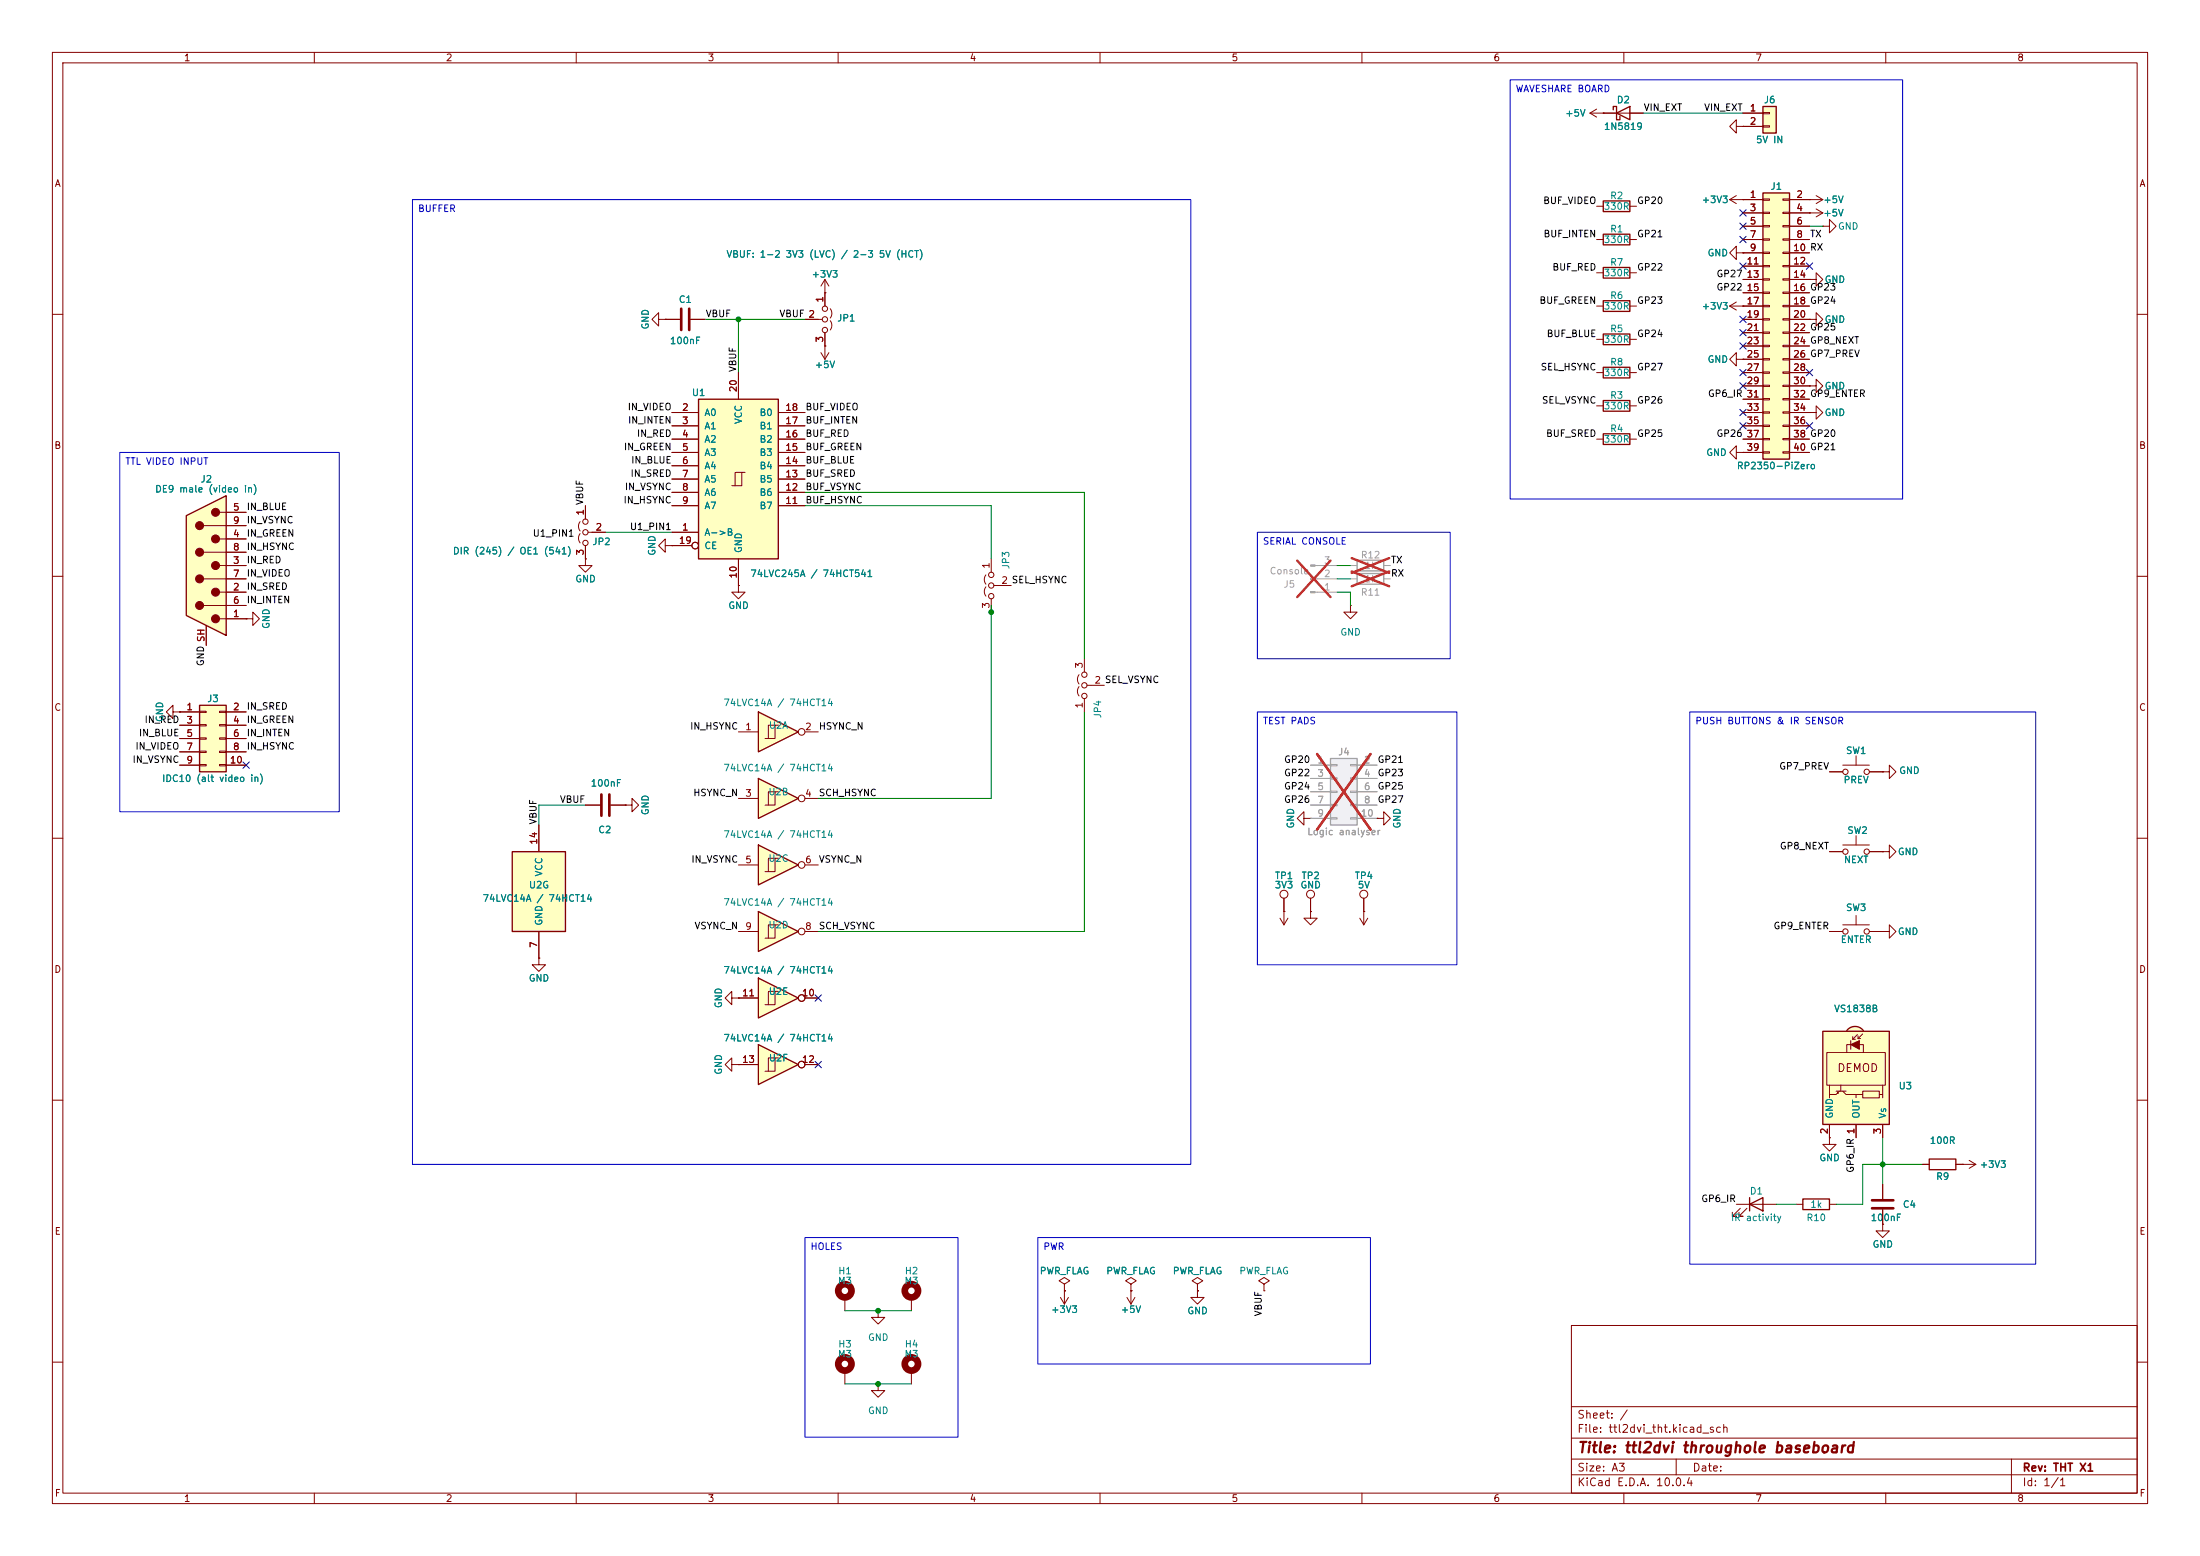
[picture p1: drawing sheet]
<svg xmlns="http://www.w3.org/2000/svg" width="420mm" height="297mm" viewBox="0 0 420 297" stroke-linecap="round" stroke-linejoin="round" font-family="sans-serif">
<g fill="none" stroke="#840000" stroke-width=".19">
<path d="M10 10h400v277h-400zM12 12h396v273h-396zM60 10v2M110 10v2M160 10v2M210 10v2M260 10v2M310 10v2M360 10v2M10 60h2M408 60h2M10 110h2"/>
<path d="M408 110h2M10 160h2M408 160h2M139.7 190.5v-1.3l-1.3 1.3 1.3 1.3v-1.3h1.3M141 190.5h.1M10 210h2M408 210h2M300 253h108v32h-108zM10 260h2M300 278.5h108M300 274.5h108M300 268.5h108"/>
<path d="M320 278.5v3M384 278.5v6.5M408 260h2M60 285v2M110 285v2M160 285v2M210 285v2M260 285v2M300 281.5h108M310 285v2M360 285v2"/>
</g>
<path d="M144.8 186.7l7.6 3.8-7.6 3.8z" fill="#ffffc2"/>
<path d="M306.1 51.1h5v2h-5zM144.8 186.7l7.6 3.8-7.6 3.8z" fill="none" stroke="#840000" stroke-width=".25"/>
<g fill="none" stroke="#840000" stroke-width=".19">
<path d="M304.8 52.1h1.3M311.1 52.1h1.3M141 190.5h3.8M148 189.2h-1.3v2.6M148.6 189.2h-.6v2.6h-2M153.7 190.5h2.5"/>
<circle cx="153" cy="190.5" r=".63"/>
</g>
<path d="M336.5 20.3h2.6v5.1h-2.6z" fill="#ffffc2"/>
<path d="M306.1 38.4h5v2h-5zM336.5 20.3h2.6v5.1h-2.6z" fill="none" stroke="#840000" stroke-width=".25"/>
<g fill="none" stroke="#840000" stroke-width=".19">
<path d="M303.5 21.6h2.6M303.5 21.6l1.3 .8M304.8 20.8l-1.3 .8M304.8 39.4h1.3M306.1 21.6h.1M311.1 39.4h1.3M332.7 21.6h3.8M332.7 24.1h3.8M336.5 21.5h1.3v.2h-1.3zM336.5 24h1.3v.3h-1.3zM47 118.1h1.3v1.3l1.2-1.3-1.2-1.3v1.3M47 118.1h.1"/>
<path d="M111.8 106.7v1.3h1.2l-1.2 1.2-1.3-1.2h1.3M111.8 106.7h.1M161.3 261.6v2.6"/>
</g>
<circle cx="161.3" cy="260.3" r="1.27" fill="none" stroke="#840000" stroke-width="1.3"/>
<path d="M35.6 98.4l7.6-3.8v26.7l-7.6-3.8z" fill="#ffffc2"/>
<g fill="none" stroke="#840000" stroke-width=".19">
<path d="M41.9 97.8h5.1M38.9 100.3h8.1M38.9 105.4h8.1M38.9 110.5h8.1M38.9 115.6h8.1M39.4 119.4v3.8M41.9 102.9h5.1M41.9 108h5.1M41.9 113h5.1M41.9 118.1h5.1M354.3 159.5v1.8M349.2 162.6h2.6"/>
<path d="M349.2 177.8h2.6M351.8 161.3h5.1M351.8 176.5h5.1M354.3 174.8v1.7M356.9 162.6h2.5M356.9 177.8h2.5M359.4 162.6h1.3v-1.3l1.2 1.3-1.2 1.2v-1.2M359.4 162.6h.1M359.4 177.8h1.3v-1.3l1.2 1.3-1.2 1.3v-1.3M359.4 177.8h.1M349.2 217.2v1.2h1.3l-1.3 1.3-1.2-1.3h1.2M349.2 217.2h.1"/>
<path d="M359.4 226.1v2.8M359.4 230.9v2.8M367 222.2h1.3M373.4 222.2h3.8M374.6 222.2h.1M375.9 221.5l1.3 .7M377.2 222.2l-1.3 .8"/>
<circle cx="352.3" cy="162.6" r=".51"/>
<circle cx="352.3" cy="177.8" r=".51"/>
<circle cx="356.4" cy="177.8" r=".51"/>
<circle cx="356.4" cy="162.6" r=".51"/>
</g>
<path d="M35.6 98.4l7.6-3.8v26.7l-7.6-3.8zM368.3 221.2h5.1v2.1h-5.1z" fill="none" stroke="#840000" stroke-width=".25"/>
<g fill="#840000" stroke="#840000" stroke-width=".19">
<circle cx="41.1" cy="97.8" r=".76"/>
<circle cx="41.1" cy="102.9" r=".76"/>
<circle cx="41.1" cy="107.9" r=".76"/>
<circle cx="41.1" cy="113" r=".76"/>
<circle cx="41.1" cy="118.1" r=".76"/>
<circle cx="38.1" cy="100.3" r=".76"/>
<circle cx="38.1" cy="105.4" r=".76"/>
<circle cx="38.1" cy="110.5" r=".76"/>
<circle cx="38.1" cy="115.6" r=".76"/>
</g>
<path d="M357.4 229.1h4M357.4 230.6h4" fill="none" stroke="#840000" stroke-width=".51"/>
<path d="M144.8 199.4l7.6 3.8-7.6 3.8z" fill="#ffffc2"/>
<path d="M144.8 199.4l7.6 3.8-7.6 3.8z" fill="none" stroke="#840000" stroke-width=".25"/>
<g fill="none" stroke="#840000" stroke-width=".19">
<path d="M111.8 153.7h2.8M116.6 153.7h2.8M119.4 153.7h1.2v-1.3l1.3 1.3-1.3 1.2v-1.2M119.4 153.7h.1M141 203.2h3.8M148 201.9h-1.3v2.6M148.6 201.9h-.6v2.6h-2M153.7 203.2h2.5"/>
<circle cx="153" cy="203.2" r=".63"/>
</g>
<path d="M114.8 151.6v4.1M116.3 151.6v4.1" fill="none" stroke="#840000" stroke-width=".51"/>
<path d="M144.8 174l7.6 3.8-7.6 3.8z" fill="#ffffc2"/>
<path d="M144.8 174l7.6 3.8-7.6 3.8z" fill="none" stroke="#840000" stroke-width=".25"/>
<g fill="none" stroke="#840000" stroke-width=".19">
<path d="M141 177.8h3.8M148 176.5h-1.3v2.6M148.6 176.5h-.6v2.6h-2M153.7 177.8h2.5"/>
<circle cx="153" cy="177.8" r=".63"/>
</g>
<path d="M97.8 162.6h10.1v15.2h-10.1z" fill="#ffffc2"/>
<path d="M97.8 162.6h10.1v15.2h-10.1z" fill="none" stroke="#840000" stroke-width=".25"/>
<path d="M102.9 157.5v5.1M102.9 177.8v5.1M102.9 182.9v1.3h1.2l-1.2 1.2-1.3-1.2h1.3M102.9 182.9h.1" fill="none" stroke="#840000" stroke-width=".19"/>
<path d="M144.8 161.3l7.6 3.8-7.6 3.8z" fill="#ffffc2"/>
<path d="M144.8 161.3l7.6 3.8-7.6 3.8z" fill="none" stroke="#840000" stroke-width=".25"/>
<g fill="none" stroke="#840000" stroke-width=".19">
<path d="M141 165.1h3.8M148 163.8h-1.3v2.6M148.6 163.8h-.6v2.6h-2M153.7 165.1h2.5"/>
<circle cx="153" cy="165.1" r=".63"/>
</g>
<path d="M144.8 148.6l7.6 3.8-7.6 3.8z" fill="#ffffc2"/>
<path d="M144.8 148.6l7.6 3.8-7.6 3.8z" fill="none" stroke="#840000" stroke-width=".25"/>
<g fill="none" stroke="#840000" stroke-width=".19">
<path d="M141 152.4h3.8M148 151.1h-1.3v2.6M148.6 151.1h-.6v2.6h-2M153.7 152.4h2.5"/>
<circle cx="153" cy="152.4" r=".63"/>
</g>
<path d="M144.8 135.9l7.6 3.8-7.6 3.8z" fill="#ffffc2"/>
<path d="M144.8 135.9l7.6 3.8-7.6 3.8z" fill="none" stroke="#840000" stroke-width=".25"/>
<g fill="none" stroke="#840000" stroke-width=".19">
<path d="M157.5 55.9h.1M157.5 53.3l-.8 1.3M157.5 53.3l.7 1.3M157.5 53.3v2.6M127 104.1v-1.2l-1.3 1.2 1.3 1.3v-1.3h1.3M128.3 104.1h.1M141 111.8v1.2h1.2l-1.2 1.3-1.3-1.3h1.3M141 111.8h.1M141 139.7h3.8M148 138.4h-1.3v2.6M148.6 138.4h-.6v2.6h-2M153.7 139.7h2.5"/>
<circle cx="153" cy="139.7" r=".63"/>
</g>
<path d="M133.3 76.2h15.3v30.5h-15.3z" fill="#ffffc2"/>
<g fill="none" stroke="#840000" stroke-width=".19">
<path d="M157.5 55.9v2.5M158.5 58.9a1.44 1.44 0 0 1 0 1.8M127 61h2.8M128.3 78.7h5M131.8 61h2.8M141 71.1v5.1M148.6 78.7h5.1M153.7 61h3.3M157.5 63.5v2.5M158.5 61.2a1.44 1.44 0 0 1 0 1.8M128.3 81.3h5M128.3 83.8h5"/>
<path d="M128.3 86.4h5M128.3 88.9h5M128.3 91.4h5M128.3 94h5M128.3 96.5h5M141.6 90.2h-1.3v2.5M142.2 90.2h-.6v2.5h-1.9M148.6 81.3h5.1M148.6 83.8h5.1M148.6 86.4h5.1M148.6 88.9h5.1M148.6 91.4h5.1"/>
<path d="M148.6 94h5.1M148.6 96.5h5.1M128.3 101.6h5M128.3 104.1h3.8M141 106.7v5.1M262.9 156.2h1.3v-1.3l1.2 1.3-1.2 1.3v-1.3M262.9 156.2h.1"/>
<circle cx="157.5" cy="58.9" r=".51"/>
<circle cx="157.5" cy="63" r=".51"/>
<circle cx="157.5" cy="61" r=".51"/>
<circle cx="132.7" cy="104.1" r=".63"/>
</g>
<path d="M133.3 76.2h15.3v30.5h-15.3z" fill="none" stroke="#840000" stroke-width=".25"/>
<path d="M130 58.9v4.1M131.6 58.9v4.1" fill="none" stroke="#840000" stroke-width=".51"/>
<path d="M254 144.8h5.1v12.7h-5.1z" fill="#f0f0f0"/>
<path d="M259.1 106.9h5.1v2.1h-5.1zM259.1 109.5h5.1v2h-5.1zM254 144.8h5.1v12.7h-5.1z" fill="none" stroke="#a1a1a1" stroke-width=".25"/>
<g fill="none" stroke="#a1a1a1" stroke-width=".19">
<path d="M251.1 108h4.2M251.1 110.5h4.2M251.1 113h4.2M257.8 108h1.3M257.8 110.5h1.3M264.2 108h1.2M264.2 110.5h1.2M250.2 146.1h3.8M250.2 148.6h3.8M250.2 151.1h3.8M250.2 153.7h3.8M250.2 156.2h3.8"/>
<path d="M254 145.9h1.3v.3h-1.3zM254 148.5h1.3v.2h-1.3zM254 151h1.3v.3h-1.3zM254 153.5h1.3v.3h-1.3zM254 156.1h1.3v.2h-1.3zM257.8 145.9h1.3v.3h-1.3zM257.8 148.5h1.3v.2h-1.3zM257.8 151h1.3v.3h-1.3zM257.8 153.5h1.3v.3h-1.3zM257.8 156.1h1.3v.2h-1.3zM259.1 146.1h3.8M259.1 148.6h3.8"/>
<path d="M259.1 151.1h3.8M259.1 153.7h3.8M259.1 156.2h3.8"/>
</g>
<path d="M247.6 107l6.4 7M254 107l-6.4 7M258 106.5l7.2 2.9M258 109.1l7.2 2.8M265.2 106.5l-7.2 2.9M265.2 109.1l-7.2 2.8M251.4 143.9l10.2 14.4M261.6 143.9l-10.2 14.4" fill="none" stroke="#ff2626" stroke-width=".46"/>
<g fill="none" stroke="#840000" stroke-width=".19">
<path d="M330.2 38.1h2.5M330.2 38.1l1.3 .8M331.5 24.1v-1.2l-1.3 1.2 1.3 1.3v-1.3h1.2M331.5 37.3l-1.3 .8M332.7 38.1h.1M332.7 24.1h.1M345.4 38.1h.1M345.4 38.1h2.6M346.7 37.3l1.3 .8M346.7 39.9l1.3 .7M348 38.1l-1.3 .8M330.2 58.4l1.3 .8"/>
<path d="M330.2 58.4h2.5M331.5 48.3v-1.3l-1.3 1.3 1.3 1.2v-1.2h1.2M331.5 57.7l-1.3 .7M332.7 58.4h.1M332.7 48.3h.1M345.4 40.6h.1M345.4 53.3h1.3v-1.2l1.3 1.2-1.3 1.3v-1.3M345.4 53.3h.1M345.4 40.6h2.6M348 43.2h1.2v-1.3l1.3 1.3-1.3 1.3v-1.3M348 43.2h.1M348 40.6l-1.3 .8"/>
<path d="M125.7 61v-1.3l-1.2 1.3 1.2 1.2v-1.2h1.3M127 61h.1M156.7 67.3l.8 1.3M157.5 66h.1M157.5 66v2.6M158.2 67.3l-.7 1.3M331.5 68.6v-1.3l-1.3 1.3 1.3 1.3v-1.3h1.2M332.7 68.6h.1M345.4 78.7h1.3v-1.2l1.3 1.2-1.3 1.3v-1.3M345.4 78.7h.1M345.4 73.7h1.3v-1.3l1.3 1.3-1.3 1.2v-1.2M345.4 73.7h.1"/>
<path d="M345.4 61h1.3v-1.3l1.3 1.3-1.3 1.2v-1.2M345.4 61h.1M188.2 109.7a1.44 1.44 0 0 0 0 1.8M188.2 112a1.44 1.44 0 0 0 0 1.8M189.2 106.7v2.5M189.2 114.3v2.5M189.7 111.8h3.3M257.8 115.6v1.2h1.3l-1.3 1.3-1.3-1.3h1.3M257.8 115.6h.1M206 131.1a1.44 1.44 0 0 0 0 1.7M206 128.8a1.44 1.44 0 0 0 0 1.8M207 125.7v2.6"/>
<path d="M207 133.4v2.5M207.5 130.8h3.3M248.9 156.2v-1.3l-1.3 1.3 1.3 1.3v-1.3h1.3M250.2 156.2h.1M244.3 175.3l.8 1.2M245.1 174h.1M245.1 171.5v5M245.9 175.3l-.8 1.2M250.2 174v1.3h1.3l-1.3 1.2-1.3-1.2h1.3M250.2 174h.1M250.2 171.5v2.5M259.6 175.3l.7 1.2"/>
<path d="M260.3 174h.1M260.3 171.5v5M261.1 175.3l-.8 1.2"/>
<circle cx="189.2" cy="113.8" r=".51"/>
<circle cx="189.2" cy="109.7" r=".51"/>
<circle cx="189.2" cy="111.8" r=".51"/>
<circle cx="207" cy="130.8" r=".51"/>
<circle cx="207" cy="132.8" r=".51"/>
<circle cx="207" cy="128.8" r=".51"/>
<circle cx="245.1" cy="170.7" r=".76"/>
<circle cx="250.2" cy="170.7" r=".76"/>
<circle cx="260.4" cy="170.7" r=".76"/>
</g>
<g fill="#a1a1a1" stroke="#a1a1a1" stroke-width=".19">
<path d="M250.2 112.9h.9v.3h-.9z"/>
<path d="M250.2 110.4h.9v.2h-.9z"/>
<path d="M250.2 107.8h.9v.3h-.9z"/>
</g>
<path d="M38.1 134.6h5.1v12.7h-5.1z" fill="#ffffc2"/>
<path d="M38.1 134.6h5.1v12.7h-5.1z" fill="none" stroke="#840000" stroke-width=".25"/>
<g fill="none" stroke="#840000" stroke-width=".19">
<path d="M110.7 99.6a1.44 1.44 0 0 0 0 1.7M111.8 96.5v2.6M110.7 101.9a1.44 1.44 0 0 0 0 1.7M111.8 104.1v2.6M112.3 101.6h3.3M33 135.9v-1.3l-1.3 1.3 1.3 1.3v-1.3h1.3M34.3 135.9h.1M34.3 135.9h3.8M34.3 138.4h3.8M38.1 135.8h1.3v.2h-1.3zM38.1 138.3h1.3v.3h-1.3zM41.9 135.8h1.3v.2h-1.3z"/>
<path d="M41.9 138.3h1.3v.3h-1.3zM43.2 135.9h3.8M43.2 138.4h3.8M34.3 141h3.8M34.3 143.5h3.8M34.3 146.1h3.8M38.1 140.8h1.3v.3h-1.3zM38.1 143.4h1.3v.2h-1.3zM38.1 145.9h1.3v.3h-1.3zM41.9 140.8h1.3v.3h-1.3zM41.9 143.4h1.3v.2h-1.3zM41.9 145.9h1.3v.3h-1.3z"/>
<path d="M43.2 141h3.8M43.2 143.5h3.8M43.2 146.1h3.8M359.4 233.7v1.2h1.3l-1.3 1.3-1.3-1.3h1.3M359.4 233.7h.1"/>
<circle cx="111.8" cy="99.6" r=".51"/>
<circle cx="111.8" cy="101.6" r=".51"/>
<circle cx="111.8" cy="103.6" r=".51"/>
</g>
<path d="M352.7 196.5a1.97 1.97 0 0 1 3 .2l-1.6 1.2-1.5-1.2z" fill="#ffffc2" stroke="#ffffc2" stroke-width=".19"/>
<path d="M348 196.9h12.7v17.7h-12.7z" fill="#ffffc2"/>
<path d="M308 21v-.7h.6v2.6h.6v-.7M308.6 21.6l2.5-1.3v2.6zM306.1 57.4h5v2h-5zM306.1 44.7h5v2h-5zM306.1 63.8h5v2h-5zM306.1 70.1h5v2h-5zM306.1 76.5h5v2h-5zM348 196.9h12.7v17.7h-12.7zM352.6 196.7a1.97 1.97 0 0 1 3.1 0M334 229.9l2.5-1.3v2.5zM334 228.6v2.5M344.2 228.9h5v2h-5z" fill="none" stroke="#840000" stroke-width=".25"/>
<g fill="none" stroke="#840000" stroke-width=".19">
<path d="M306.1 21.6h7.6M304.8 58.4h1.3M304.8 45.7h1.3M311.1 58.4h1.3M311.1 45.7h1.3M304.8 64.8h1.3M304.8 71.1h1.3M304.8 77.5h1.3M311.1 64.8h1.3M311.1 71.1h1.3M311.1 77.5h1.3M349.2 147.3h2.6"/>
<path d="M351.8 146.1h5.1M354.3 144.3v1.8M356.9 147.3h2.5M359.4 147.3h1.3v-1.2l1.2 1.2-1.2 1.3v-1.3M359.4 147.3h.1M353.3 198.6v1.7M353.7 197.9v.5M353.7 198.4h.5M354.6 197.5l-.9 .9M354.7 197.7v.5M354.7 198.2h.5M355.6 197.4l-.9 .8"/>
<path d="M139.7 203.2v-1.3l-1.3 1.3 1.3 1.3v-1.3h1.3M141 203.2h.1M348.7 200.9h11.2v6.2h-11.2zM349.2 207.1v1.8M349.2 214.6v2.6M350.5 208.3h1.9M350.8 208.4v.3h.2M351.2 208.3l-.7 .6h-1.3v.7M351.4 207.1v1.2M351.8 208.3l.6 .6h1.9v.7M352.6 200.9v-1.5h3.1v1.5M354.3 208.9h1.3"/>
<path d="M354.3 214.6v2.6M355.6 208.3h3.2v1.3h-3.2zM358.8 208.9h.6v.7M359.4 207.1v1.8M359.4 214.6v2.6M331.5 229.9h7.6M332.2 230.6l-1.5 1.6h.8h-.8v-.8M333.5 230.6l-1.5 1.6h.7h-.7v-.8M342.9 229.9h1.3M349.2 229.9h1.3M161.3 247.6v2.6M174 247.6v2.6"/>
<circle cx="352.3" cy="147.3" r=".51"/>
<circle cx="356.4" cy="147.3" r=".51"/>
</g>
<path d="M353.3 199.4l1.7-.8v1.7z" fill="#840000" stroke="#840000" stroke-width=".19"/>
<g fill="none" stroke="#840000" stroke-width="1.3">
<circle cx="161.3" cy="246.4" r="1.27"/>
<circle cx="174" cy="246.4" r="1.27"/>
</g>
<path d="M336.5 36.8h5.1v50.8h-5.1z" fill="#ffffc2"/>
<path d="M336.5 36.8h5.1v50.8h-5.1zM306.1 82.8h5v2h-5z" fill="none" stroke="#840000" stroke-width=".25"/>
<g fill="none" stroke="#840000" stroke-width=".19">
<path d="M306.1 21.6h.1M306.1 21.6h2.5M311.1 21.6h2.6M332.7 24.1h.1M332.7 38.1h.1M332.7 38.1h3.8M332.7 21.6h3.8M332.7 24.1h3.8M336.5 38h1.3v.2h-1.3zM340.4 38h1.2v.2h-1.2zM341.6 38.1h3.8M345.4 38.1h.1"/>
<path d="M157.5 55.9h.1M157.5 55.9v2.5M332.7 48.3h.1M332.7 58.4h.1M332.7 40.6h3.8M332.7 43.2h3.8M332.7 45.7h3.8M332.7 48.3h3.8M332.7 50.8h3.8M332.7 53.3h3.8M332.7 55.9h3.8M332.7 58.4h3.8"/>
<path d="M336.5 40.5h1.3v.3h-1.3zM336.5 43.1h1.3v.2h-1.3zM336.5 45.6h1.3v.2h-1.3zM336.5 48.1h1.3v.3h-1.3zM336.5 50.7h1.3v.2h-1.3zM336.5 53.2h1.3v.3h-1.3zM336.5 55.8h1.3v.2h-1.3zM336.5 58.3h1.3v.2h-1.3zM340.4 40.5h1.2v.3h-1.2zM340.4 43.1h1.2v.2h-1.2zM340.4 45.6h1.2v.2h-1.2zM340.4 48.1h1.2v.3h-1.2z"/>
<path d="M340.4 50.7h1.2v.2h-1.2zM340.4 53.2h1.2v.3h-1.2zM340.4 55.8h1.2v.2h-1.2zM340.4 58.3h1.2v.2h-1.2zM341.6 40.6h3.8M341.6 43.2h3.8M341.6 45.7h3.8M341.6 48.3h3.8M341.6 50.8h3.8M341.6 53.3h3.8M341.6 55.9h3.8M341.6 58.4h3.8"/>
<path d="M345.4 53.3h.1M345.4 40.6h.1M127 61h.1M127 61h2.8M128.3 78.7h5M131.8 61h2.8M141 71.1v5.1M148.6 78.7h5.1M153.7 61h2.5M157.5 66h.1M157.5 63.5v2.5M332.7 68.6h.1"/>
<path d="M332.7 61h3.8M332.7 63.5h3.8M332.7 66h3.8M332.7 68.6h3.8M332.7 71.1h3.8M332.7 73.7h3.8M332.7 76.2h3.8M332.7 78.7h3.8M336.5 60.8h1.3v.3h-1.3zM336.5 63.4h1.3v.2h-1.3zM336.5 65.9h1.3v.3h-1.3zM336.5 68.5h1.3v.2h-1.3z"/>
<path d="M336.5 71h1.3v.2h-1.3zM336.5 73.5h1.3v.3h-1.3zM336.5 76.1h1.3v.2h-1.3zM336.5 78.6h1.3v.3h-1.3zM340.4 60.8h1.2v.3h-1.2zM340.4 63.4h1.2v.2h-1.2zM340.4 65.9h1.2v.3h-1.2zM340.4 68.5h1.2v.2h-1.2zM340.4 71h1.2v.2h-1.2zM340.4 73.5h1.2v.3h-1.2zM340.4 76.1h1.2v.2h-1.2zM340.4 78.6h1.2v.3h-1.2z"/>
<path d="M341.6 61h3.8M341.6 63.5h3.8M341.6 66h3.8M341.6 68.6h3.8M341.6 71.1h3.8M341.6 73.7h3.8M341.6 76.2h3.8M341.6 78.7h3.8M345.4 61h.1M345.4 73.7h.1M345.4 78.7h.1M43.2 97.8h3.8"/>
<path d="M111.8 96.5v2.6M128.3 81.3h5M128.3 83.8h5M128.3 86.4h5M128.3 88.9h5M128.3 91.4h5M128.3 94h5M128.3 96.5h5M148.6 81.3h5.1M148.6 83.8h5.1M148.6 86.4h5.1M148.6 88.9h5.1"/>
<path d="M148.6 91.4h5.1M148.6 94h5.1M148.6 96.5h5.1M304.8 83.8h1.3M311.1 83.8h1.3M331.5 86.4v-1.3l-1.3 1.3 1.3 1.2v-1.2h1.2M332.7 86.4h.1M332.7 81.3h3.8M332.7 83.8h3.8M332.7 86.4h3.8M336.5 81.2h1.3v.2h-1.3zM336.5 83.7h1.3v.2h-1.3z"/>
<path d="M336.5 86.2h1.3v.3h-1.3zM340.4 81.2h1.2v.2h-1.2zM340.4 83.7h1.2v.2h-1.2zM340.4 86.2h1.2v.3h-1.2zM341.6 81.3h3.8M341.6 83.8h3.8M341.6 86.4h3.8M39.4 119.4v3.8M43.2 118.1h3.8M43.2 113h3.8M43.2 108h3.8M43.2 102.9h3.8"/>
<path d="M43.2 115.6h3.8M43.2 110.5h3.8M43.2 105.4h3.8M43.2 100.3h3.8M47 118.1h.1M111.8 106.7h.1M111.8 104.1v2.6M113 101.6h2.6M128.3 104.1h.1M128.3 101.6h5M128.3 104.1h3.8M141 111.8h.1"/>
<path d="M141 106.7v5.1M34.3 135.9h.1M34.3 135.9h3.8M34.3 138.4h3.8M43.2 135.9h3.8M43.2 138.4h3.8M34.3 141h3.8M34.3 143.5h3.8M34.3 146.1h3.8M43.2 141h3.8M43.2 143.5h3.8M43.2 146.1h3.8"/>
<path d="M102.9 157.5v5.1M111.8 153.7h2.8M116.6 153.7h2.8M119.4 153.7h.1M250.2 156.2h.1M262.9 156.2h.1M349.2 147.3h2.6M356.9 147.3h2.5M359.4 147.3h.1M102.9 177.8v5.1M245.1 174h.1M245.1 171.5v2.5"/>
<path d="M250.2 174h.1M250.2 171.5v2.5M260.3 174h.1M260.3 171.5v2.5M349.2 162.6h2.6M349.2 177.8h2.6M356.9 162.6h2.5M356.9 177.8h2.5M359.4 162.6h.1M359.4 177.8h.1M102.9 182.9h.1M141 190.5h.1"/>
<path d="M141 190.5h3.8M153.7 190.5h2.5M141 203.2h.1M141 203.2h3.8M153.7 203.2h2.5M349.2 217.2h.1M349.2 214.6v2.6M354.3 214.6v2.6M359.4 214.6v2.6M359.4 233.7h.1M359.4 226.1v2.8M359.4 230.9v2.8"/>
<path d="M367 222.2h1.3M373.4 222.2h1.2M374.6 222.2h.1M167.6 250.2v1.3h1.3l-1.3 1.2-1.2-1.2h1.2M167.6 250.2h.1M202.4 247.6l.8 1.3M203.2 246.4h.1M203.2 245.1l1-.6-1-.7-1 .7 1 .6v1.3M203.2 246.4v2.5M204 247.6l-.8 1.3M215.1 247.6l.8 1.3M215.9 245.1l1-.6-1-.7-1 .7 1 .6v1.3"/>
<path d="M215.9 246.4h.1M215.9 246.4v2.5M216.7 247.6l-.8 1.3M228.6 246.4v1.2h1.3l-1.3 1.3-1.3-1.3h1.3M228.6 246.4h.1M228.6 245.1l1-.6-1-.7-1 .7 1 .6v1.3M241.3 245.1l1-.6-1-.7-1 .7 1 .6v1.3M241.3 246.4h.1M167.6 264.2v1.2h1.3l-1.3 1.3-1.2-1.3h1.2M167.6 264.2h.1M174 261.6v2.6"/>
<circle cx="132.7" cy="104.1" r=".63"/>
<circle cx="153" cy="190.5" r=".63"/>
<circle cx="153" cy="203.2" r=".63"/>
</g>
<circle cx="174" cy="260.3" r="1.27" fill="none" stroke="#840000" stroke-width="1.3"/>
<g fill="none" stroke="#008400" stroke-width=".19">
<path d="M313.7 21.6h19M345.4 43.2h2.6M134.6 61h19.1M141 61v10.1M153.7 94h53.3v31.7M153.7 96.5h35.5v10.2M115.6 101.6h12.7M189.2 115.6v36.8h-33M255.3 108h2.5M255.3 113h2.5v2.6M255.3 110.5h2.5M207 135.9v41.9h-50.8"/>
<path d="M111.8 153.7h-8.9v3.8M359.4 217.2v8.9M339.1 229.9h3.8M367 222.2h-11.4v7.7h-5.1M161.3 250.2h12.7M161.3 264.2h12.7"/>
</g>
<g fill="none" stroke="#000084" stroke-width=".19">
<path d="M332.1 50.2l1.2 1.2M332.1 42.6l1.2 1.2M332.1 40l1.2 1.2M332.1 45.1l1.2 1.2M333.3 50.2l-1.2 1.2M333.3 42.6l-1.2 1.2M333.3 40l-1.2 1.2M333.3 45.1l-1.2 1.2M344.8 50.2l1.2 1.2M346 50.2l-1.2 1.2M332.1 70.5l1.2 1.2M332.1 60.4l1.2 1.2"/>
<path d="M332.1 62.9l1.2 1.2M332.1 78.1l1.2 1.2M332.1 73.1l1.2 1.2M332.1 65.4l1.2 1.2M333.3 70.5l-1.2 1.2M333.3 60.4l-1.2 1.2M333.3 62.9l-1.2 1.2M333.3 78.1l-1.2 1.2M333.3 73.1l-1.2 1.2M333.3 65.4l-1.2 1.2M344.8 70.5l1.2 1.2M346 70.5l-1.2 1.2"/>
<path d="M332.1 80.7l1.2 1.2M333.3 80.7l-1.2 1.2M344.8 80.7l1.2 1.2M346 80.7l-1.2 1.2M46.4 145.4l1.2 1.3M47.6 145.4l-1.2 1.3M155.6 189.9l1.2 1.2M156.8 189.9l-1.2 1.2M155.6 202.6l1.2 1.2M156.8 202.6l-1.2 1.2"/>
</g>
<path d="M288.3 15.2h74.9v80.1h-74.9zM78.7 38.1h148.6v184.1h-148.6zM22.9 86.4h41.9v68.5h-41.9zM240 101.6h36.9v24.1h-36.9zM240 135.9h38.1v48.3h-38.1zM322.6 135.9h66v105.4h-66zM153.7 236.2h29.2v38.1h-29.2zM198.1 236.2h63.5v24.1h-63.5z" fill="none" stroke="#0000c2" stroke-width=".19"/>
<path d="M250.2 146.1h3.8M250.2 148.6h3.8M250.2 151.1h3.8M250.2 153.7h3.8M250.2 156.2h3.8M259.1 146.1h3.8M259.1 148.6h3.8M259.1 151.1h3.8M259.1 153.7h3.8M259.1 156.2h3.8" fill="none" stroke="#a1a1a1" stroke-width=".19"/>
<path d="M251.4 143.9l10.2 14.4M261.6 143.9l-10.2 14.4" fill="none" stroke="#ff2626" stroke-width=".46"/>
<g fill="#008400" stroke="#008400" stroke-width=".19">
<circle cx="359.4" cy="222.2" r=".46"/>
<circle cx="167.6" cy="250.2" r=".46"/>
<circle cx="167.6" cy="264.2" r=".46"/>
<circle cx="141" cy="61" r=".46"/>
<circle cx="189.2" cy="116.8" r=".46"/>
</g>
<text font-size="2" fill="#840000" x="301" y="277.8">Title: ttl2dvi throughole baseboard</text>
<g font-size="1.5" fill="#840000">
<text x="350.6" y="205">DEMOD</text>
<text x="301" y="273.8">File: ttl2dvi_tht.kicad_sch</text>
<text x="301" y="271.1">Sheet: /</text>
<text x="301" y="281.2">Size: A3</text>
<text x="323" y="281.2">Date:</text>
<text x="386" y="281.2">Rev: THT X1</text>
<text x="301" y="284">KiCad E.D.A. 10.0.4</text>
<text x="386" y="284">Id: 1/1</text>
</g>
<g font-size="1.3" fill="#840000">
<text x="35" y="12">1</text>
<text x="85" y="12">2</text>
<text x="135" y="12">3</text>
<text x="185" y="12">4</text>
<text x="235" y="12">5</text>
<text x="285" y="12">6</text>
<text x="335" y="12">7</text>
<text x="385" y="12">8</text>
<text x="333.9" y="21.6">1</text>
<text x="333.9" y="24.1">2</text>
<text x="10.3" y="36">A</text>
<text x="408.3" y="36">A</text>
<text x="333.9" y="38.1">1</text>
<text x="333.9" y="40.6">3</text>
<text x="342.8" y="38.1">2</text>
<text x="342.8" y="40.6">4</text>
<text x="333.9" y="43.2">5</text>
<text x="333.9" y="45.7">7</text>
<text x="342.8" y="43.2">6</text>
<text x="342.8" y="45.7">8</text>
<text x="333.3" y="50.8">11</text>
<text x="333.3" y="53.3">13</text>
<text x="333.9" y="48.2">9</text>
<text x="342.2" y="48.2">10 RX</text>
<text x="342.2" y="50.8">12</text>
<text x="342.2" y="53.3">14</text>
<text x="342.2" y="48.2">10</text>
<text x="157.5" y="57.9" transform="rotate(-90 157.5 57.9)">1</text>
<text x="333.3" y="55.9">15</text>
<text x="333.3" y="58.4">17</text>
<text x="342.2" y="55.9">16 GP23</text>
<text x="342.2" y="58.4">18 GP24</text>
<text x="342.2" y="55.9">16</text>
<text x="342.2" y="58.4">18</text>
<text x="154.2" y="60.9">2</text>
<text x="157.5" y="65.5" transform="rotate(-90 157.5 65.5)">3</text>
<text x="333.3" y="60.9">19</text>
<text x="333.3" y="63.5">21</text>
<text x="342.2" y="60.9">20</text>
<text x="342.2" y="63.5">22 GP25</text>
<text x="342.2" y="63.5">22</text>
<text x="333.3" y="66">23</text>
<text x="333.3" y="68.6">25</text>
<text x="333.3" y="71.1">27</text>
<text x="342.2" y="66">24 GP8_NEXT</text>
<text x="342.2" y="68.6">26 GP7_PREV</text>
<text x="342.2" y="71.1">28</text>
<text x="342.2" y="66">24</text>
<text x="342.2" y="68.6">26</text>
<text x="140.9" y="75" transform="rotate(-90 140.9 75)">20</text>
<text x="333.3" y="73.6">29</text>
<text x="333.3" y="76.2">31</text>
<text x="342.2" y="73.6">30</text>
<text x="342.2" y="76.2">32 GP9_ENTER</text>
<text x="342.2" y="76.2">32</text>
<text x="130.1" y="78.7">2</text>
<text x="130.1" y="81.3">3</text>
<text x="130.1" y="83.8">4</text>
<text x="149.8" y="83.8">16</text>
<text x="149.8" y="81.3">17</text>
<text x="149.8" y="78.7">18</text>
<text x="333.3" y="78.7">33</text>
<text x="333.3" y="81.3">35</text>
<text x="333.3" y="83.8">37</text>
<text x="342.2" y="78.7">34</text>
<text x="342.2" y="81.3">36</text>
<text x="342.2" y="83.8">38 GP20</text>
<text x="342.2" y="83.8">38</text>
<text x="10.3" y="86">B</text>
<text x="130.1" y="86.3">5</text>
<text x="130.1" y="88.9">6</text>
<text x="149.8" y="88.9">14</text>
<text x="149.8" y="86.3">15</text>
<text x="333.3" y="86.3">39</text>
<text x="342.2" y="86.3">40 GP21</text>
<text x="342.2" y="86.3">40</text>
<text x="408.2" y="86">B</text>
<text x="130.1" y="91.4">7</text>
<text x="130.1" y="94">8</text>
<text x="149.8" y="94">12</text>
<text x="149.8" y="91.4">13</text>
<text x="44.4" y="97.8">5</text>
<text x="44.4" y="100.3">9</text>
<text x="111.7" y="98.5" transform="rotate(-90 111.7 98.5)">1 VBUF</text>
<text x="111.7" y="98.5" transform="rotate(-90 111.7 98.5)">1</text>
<text x="113.6" y="101.6">2</text>
<text x="130.1" y="101.6">1</text>
<text x="130.1" y="96.5">9</text>
<text x="149.8" y="96.5">11</text>
<text x="44.4" y="107.9">3</text>
<text x="44.4" y="102.8">4</text>
<text x="44.4" y="105.4">8</text>
<text x="111.7" y="106.1" transform="rotate(-90 111.7 106.1)">3</text>
<text x="129.5" y="104.1">19</text>
<text x="44.4" y="113">2</text>
<text x="44.4" y="110.5">7</text>
<text x="140.9" y="110.5" transform="rotate(-90 140.9 110.5)">10</text>
<text x="189.2" y="108.7" transform="rotate(-90 189.2 108.7)">1</text>
<text x="191.1" y="111.7">2 SEL_HSYNC</text>
<text x="44.4" y="118.1">1</text>
<text x="44.4" y="115.5">6</text>
<text x="189.2" y="116.3" transform="rotate(-90 189.2 116.3)">3</text>
<text x="39.3" y="122.7" transform="rotate(-90 39.3 122.7)">SH</text>
<text x="207" y="127.7" transform="rotate(-90 207 127.7)">3</text>
<text x="208.8" y="130.8">2 SEL_VSYNC</text>
<text x="10.3" y="136">C</text>
<text x="35.5" y="135.9">1</text>
<text x="44.4" y="135.9">2</text>
<text x="207" y="135.3" transform="rotate(-90 207 135.3)">1</text>
<text x="408.2" y="136">C</text>
<text x="35.5" y="138.4">3</text>
<text x="35.5" y="140.9">5</text>
<text x="35.5" y="143.5">7</text>
<text x="44.4" y="138.4">4</text>
<text x="44.4" y="140.9">6</text>
<text x="44.4" y="143.5">8</text>
<text x="142.2" y="139.7">1</text>
<text x="153.6" y="139.7">2</text>
<text x="35.5" y="146">9</text>
<text x="43.8" y="146">10</text>
<text x="142.2" y="152.4">3</text>
<text x="153.6" y="152.4">4</text>
<text x="102.8" y="161.3" transform="rotate(-90 102.8 161.3)">14</text>
<text x="142.2" y="165.1">5</text>
<text x="153.6" y="165.1">6</text>
<text x="142.2" y="177.8">9</text>
<text x="153.6" y="177.8">8</text>
<text x="10.3" y="186">D</text>
<text x="102.8" y="181" transform="rotate(-90 102.8 181)">7</text>
<text x="408.2" y="186">D</text>
<text x="141.6" y="190.5">11</text>
<text x="153" y="190.5">10</text>
<text x="141.6" y="203.2">13</text>
<text x="153" y="203.2">12</text>
<text x="349.2" y="216.6" transform="rotate(-90 349.2 216.6)">2</text>
<text x="354.3" y="216.6" transform="rotate(-90 354.3 216.6)">1</text>
<text x="359.4" y="216.6" transform="rotate(-90 359.4 216.6)">3</text>
<text x="10.3" y="236">E</text>
<text x="408.3" y="236">E</text>
<text x="10.3" y="286">F</text>
<text x="35" y="287">1</text>
<text x="85" y="287">2</text>
<text x="135" y="287">3</text>
<text x="185" y="287">4</text>
<text x="235" y="287">5</text>
<text x="285" y="287">6</text>
<text x="335" y="287">7</text>
<text x="385" y="287">8</text>
<text x="408.3" y="286">F</text>
</g>
<g font-size="1.3" fill="#0000c2">
<text x="289.2" y="17.9">WAVESHARE BOARD</text>
<text x="79.7" y="40.8">BUFFER</text>
<text x="23.8" y="89">TTL VIDEO INPUT</text>
<text x="241" y="104.3">SERIAL CONSOLE</text>
<text x="241" y="138.6">TEST PADS</text>
<text x="323.5" y="138.6">PUSH BUTTONS &amp; IR SENSOR</text>
<text x="154.6" y="238.9">HOLES</text>
<text x="199.1" y="238.9">PWR</text>
</g>
<g font-size="1.3" fill="#008484">
<text x="298.7" y="22.6">+5V</text>
<text x="308.5" y="20">D2</text>
<text x="336.6" y="20">J6</text>
<text x="306.1" y="25.1">1N5819</text>
<text x="335.1" y="27.6">5V IN</text>
<text x="306.1" y="40.3">330R</text>
<text x="307.3" y="38.3">R2</text>
<text x="324.8" y="39.1">+3V3</text>
<text x="337.9" y="36.5">J1</text>
<text x="348" y="39.1">+5V</text>
<text x="348" y="41.6">+5V</text>
<text x="306.1" y="46.7">330R</text>
<text x="307.3" y="44.7">R1</text>
<text x="350.8" y="44.2">GND</text>
<text x="138.6" y="49.5">VBUF: 1-2 3V3 (LVC) / 2-3 5V (HCT)</text>
<text x="154.8" y="53.3">+3V3</text>
<text x="306.1" y="53">330R</text>
<text x="307.3" y="51">R7</text>
<text x="325.9" y="49.2">GND</text>
<text x="129.5" y="58.1">C1</text>
<text x="306.1" y="59.4">330R</text>
<text x="307.3" y="57.4">R6</text>
<text x="324.8" y="59.4">+3V3</text>
<text x="348.2" y="54.3">GND</text>
<text x="124.2" y="63" transform="rotate(-90 124.2 63)">GND</text>
<text x="127.8" y="66">100nF</text>
<text x="159.7" y="61.7">JP1</text>
<text x="306.1" y="65.7">330R</text>
<text x="307.3" y="63.7">R5</text>
<text x="348.2" y="61.9">GND</text>
<text x="155.4" y="70.6">+5V</text>
<text x="307.3" y="70.1">R8</text>
<text x="325.9" y="69.6">GND</text>
<text x="132" y="75.9">U1</text>
<text x="306.1" y="72.1">330R</text>
<text x="307.3" y="76.4">R3</text>
<text x="348.2" y="74.6">GND</text>
<text x="134.4" y="79.7">A0</text>
<text x="134.4" y="82.3">A1</text>
<text x="141.9" y="81" transform="rotate(-90 141.9 81)">VCC</text>
<text x="144.9" y="82.3">B1</text>
<text x="144.9" y="79.7">B0</text>
<text x="306.1" y="78.4">330R</text>
<text x="307.3" y="82.8">R4</text>
<text x="348.2" y="79.7">GND</text>
<text x="134.4" y="84.8">A2</text>
<text x="134.4" y="87.3">A3</text>
<text x="134.4" y="89.9">A4</text>
<text x="144.9" y="89.9">B4</text>
<text x="144.9" y="87.3">B3</text>
<text x="144.9" y="84.8">B2</text>
<text x="306.1" y="84.8">330R</text>
<text x="325.6" y="87.3">GND</text>
<text x="331.5" y="89.9">RP2350-PiZero</text>
<text x="29.5" y="94.3">DE9 male (video in)</text>
<text x="38.2" y="92.4">J2</text>
<text x="134.4" y="92.4">A5</text>
<text x="134.4" y="95">A6</text>
<text x="144.9" y="95">B6</text>
<text x="144.9" y="92.4">B5</text>
<text x="134.4" y="97.5">A7</text>
<text x="144.9" y="97.5">B7</text>
<text x="86.3" y="106.1">DIR (245) / OE1 (541)</text>
<text x="113" y="104.3">JP2</text>
<text x="125.4" y="106.2" transform="rotate(-90 125.4 106.2)">GND</text>
<text x="134.4" y="102.6">A-&gt;B</text>
<text x="134.4" y="105.1">CE</text>
<text x="141.9" y="105.7" transform="rotate(-90 141.9 105.7)">GND</text>
<text x="109.7" y="111.5">GND</text>
<text x="143.1" y="110.4">74LVC245A / 74HCT541</text>
<text x="193" y="108.8" transform="rotate(-90 193 108.8)">JP3</text>
<text x="138.9" y="116.5">GND</text>
<text x="51.8" y="120.1" transform="rotate(-90 51.8 120.1)">GND</text>
<text x="255.8" y="121.6">GND</text>
<text x="31.5" y="137.9" transform="rotate(-90 31.5 137.9)">GND</text>
<text x="39.4" y="134.3">J3</text>
<text x="138" y="135.1">74LVC14A / 74HCT14</text>
<text x="210.5" y="137.2" transform="rotate(-90 210.5 137.2)">JP4</text>
<text x="146.7" y="139.4">U2A</text>
<text x="30.8" y="149.6">IDC10 (alt video in)</text>
<text x="138" y="147.5">74LVC14A / 74HCT14</text>
<text x="351.8" y="149.8">PREV</text>
<text x="352.3" y="144.2">SW1</text>
<text x="362.5" y="148">GND</text>
<text x="112.7" y="150.5">100nF</text>
<text x="124.2" y="155.7" transform="rotate(-90 124.2 155.7)">GND</text>
<text x="146.6" y="152.1">U2B</text>
<text x="114.1" y="159.3">C2</text>
<text x="138" y="160.2">74LVC14A / 74HCT14</text>
<text x="247.4" y="158.2" transform="rotate(-90 247.4 158.2)">GND</text>
<text x="267.7" y="158.2" transform="rotate(-90 267.7 158.2)">GND</text>
<text x="352.5" y="159.5">SW2</text>
<text x="103.8" y="167.4" transform="rotate(-90 103.8 167.4)">VCC</text>
<text x="146.6" y="164.8">U2C</text>
<text x="351.9" y="165.1">NEXT</text>
<text x="362.2" y="163.5">GND</text>
<text x="92" y="172.4">74LVC14A / 74HCT14</text>
<text x="100.9" y="169.9">U2G</text>
<text x="138" y="173.2">74LVC14A / 74HCT14</text>
<text x="243.3" y="169.9">3V3</text>
<text x="243.3" y="168.1">TP1</text>
<text x="248.2" y="169.9">GND</text>
<text x="248.4" y="168.1">TP2</text>
<text x="258.5" y="168.1">TP4</text>
<text x="259.1" y="169.9">5V</text>
<text x="103.8" y="176.8" transform="rotate(-90 103.8 176.8)">GND</text>
<text x="146.6" y="177.5">U2D</text>
<text x="352.3" y="174.2">SW3</text>
<text x="362.2" y="178.8">GND</text>
<text x="351.3" y="180.3">ENTER</text>
<text x="100.8" y="187.7">GND</text>
<text x="138" y="186.1">74LVC14A / 74HCT14</text>
<text x="146.6" y="190.2">U2E</text>
<text x="138.1" y="192.5" transform="rotate(-90 138.1 192.5)">GND</text>
<text x="350" y="193.5">VS1838B</text>
<text x="138" y="199.1">74LVC14A / 74HCT14</text>
<text x="146.7" y="202.9">U2F</text>
<text x="138.1" y="205.2" transform="rotate(-90 138.1 205.2)">GND</text>
<text x="362.4" y="208.2">U3</text>
<text x="350.2" y="213.6" transform="rotate(-90 350.2 213.6)">GND</text>
<text x="355.3" y="213.6" transform="rotate(-90 355.3 213.6)">OUT</text>
<text x="360.4" y="213.6" transform="rotate(-90 360.4 213.6)">Vs</text>
<text x="347.2" y="222">GND</text>
<text x="368.3" y="218.6">100R</text>
<text x="369.5" y="225.5">R9</text>
<text x="377.9" y="223.2">+3V3</text>
<text x="330.3" y="233.4">IR activity</text>
<text x="333.9" y="228.3">D1</text>
<text x="344.8" y="233.4">R10</text>
<text x="345.5" y="230.8">1k</text>
<text x="357" y="233.4">100nF</text>
<text x="363.1" y="230.8">C4</text>
<text x="357.4" y="238.5">GND</text>
<text x="159.9" y="245.4">M3</text>
<text x="159.9" y="243.5">H1</text>
<text x="172.6" y="245.4">M3</text>
<text x="172.6" y="243.5">H2</text>
<text x="198.4" y="243.5">PWR_FLAG</text>
<text x="211.1" y="243.5">PWR_FLAG</text>
<text x="223.8" y="243.5">PWR_FLAG</text>
<text x="236.5" y="243.5">PWR_FLAG</text>
<text x="200.6" y="250.9">+3V3</text>
<text x="213.9" y="250.9">+5V</text>
<text x="226.6" y="251.2">GND</text>
<text x="159.9" y="257.5">H3</text>
<text x="165.6" y="256.2">GND</text>
<text x="172.6" y="257.5">H4</text>
<text x="159.9" y="259.4">M3</text>
<text x="172.6" y="259.4">M3</text>
<text x="165.6" y="270.2">GND</text>
</g>
<g font-size="1.3">
<text x="313.7" y="21.5">VIN_EXT</text>
<text x="325.2" y="21.5">VIN_EXT</text>
<text x="294.5" y="39.2">BUF_VIDEO</text>
<text x="312.4" y="39.2">GP20</text>
<text x="294.6" y="45.6">BUF_INTEN</text>
<text x="312.4" y="45.6">GP21</text>
<text x="345.4" y="45.6">TX</text>
<text x="296.3" y="51.9">BUF_RED</text>
<text x="312.4" y="51.9">GP22</text>
<text x="327.6" y="53.2">GP27</text>
<text x="293.8" y="58.3">BUF_GREEN</text>
<text x="312.4" y="58.3">GP23</text>
<text x="327.6" y="55.8">GP22</text>
<text x="134.6" y="60.8">VBUF</text>
<text x="148.7" y="60.8">VBUF 2</text>
<text x="295.2" y="64.6">BUF_BLUE</text>
<text x="312.4" y="64.6">GP24</text>
<text x="140.8" y="71.1" transform="rotate(-90 140.8 71.1)">VBUF</text>
<text x="294" y="71">SEL_HSYNC</text>
<text x="312.4" y="71">GP27</text>
<text x="294.3" y="77.3">SEL_VSYNC</text>
<text x="312.4" y="77.3">GP26</text>
<text x="325.9" y="76.1">GP6_IR 31</text>
<text x="119.7" y="78.6">IN_VIDEO</text>
<text x="119.8" y="81.2">IN_INTEN</text>
<text x="121.5" y="83.7">IN_RED</text>
<text x="153.7" y="78.6">BUF_VIDEO</text>
<text x="153.7" y="83.7">BUF_RED</text>
<text x="153.7" y="81.2">BUF_INTEN</text>
<text x="295" y="83.7">BUF_SRED</text>
<text x="312.4" y="83.7">GP25</text>
<text x="327.6" y="83.7">GP26</text>
<text x="119" y="86.2">IN_GREEN</text>
<text x="120.4" y="88.8">IN_BLUE</text>
<text x="153.7" y="88.8">BUF_BLUE</text>
<text x="153.7" y="86.2">BUF_GREEN</text>
<text x="119.2" y="93.9">IN_VSYNC</text>
<text x="120.3" y="91.3">IN_SRED</text>
<text x="153.7" y="93.9">BUF_VSYNC</text>
<text x="153.7" y="91.3">BUF_SRED</text>
<text x="47" y="100.2">IN_VSYNC</text>
<text x="47" y="97.7">IN_BLUE</text>
<text x="118.9" y="96.4">IN_HSYNC</text>
<text x="120.1" y="101.5">U1_PIN1</text>
<text x="153.7" y="96.4">BUF_HSYNC</text>
<text x="47" y="105.3">IN_HSYNC</text>
<text x="47" y="102.7">IN_GREEN</text>
<text x="47" y="107.8">IN_RED</text>
<text x="101.6" y="102.7">U1_PIN1</text>
<text x="265.4" y="107.8">TX</text>
<text x="47" y="112.9">IN_SRED</text>
<text x="47" y="110.4">IN_VIDEO</text>
<text x="265.4" y="110.4">RX</text>
<text x="47" y="115.4">IN_INTEN</text>
<text x="39.2" y="127.3" transform="rotate(-90 39.2 127.3)">GND SH</text>
<text x="47" y="135.8">IN_SRED</text>
<text x="25.7" y="143.4">IN_VIDEO</text>
<text x="26.4" y="140.8">IN_BLUE</text>
<text x="27.5" y="138.3">IN_RED</text>
<text x="47" y="143.4">IN_HSYNC</text>
<text x="47" y="140.8">IN_INTEN</text>
<text x="47" y="138.3">IN_GREEN</text>
<text x="131.6" y="139.6">IN_HSYNC</text>
<text x="156.2" y="139.6">HSYNC_N</text>
<text x="25.2" y="145.9">IN_VSYNC</text>
<text x="245" y="145.9">GP20</text>
<text x="245" y="148.5">GP22</text>
<text x="262.9" y="145.9">GP21</text>
<text x="262.9" y="148.5">GP23</text>
<text x="339.6" y="147.2">GP7_PREV</text>
<text x="106.8" y="153.5">VBUF</text>
<text x="132.2" y="152.3">HSYNC_N</text>
<text x="156.2" y="152.3">SCH_HSYNC</text>
<text x="245" y="153.5">GP26</text>
<text x="245" y="151">GP24</text>
<text x="262.9" y="151">GP25</text>
<text x="262.9" y="153.5">GP27</text>
<text x="102.7" y="157.5" transform="rotate(-90 102.7 157.5)">VBUF</text>
<text x="131.9" y="165">IN_VSYNC</text>
<text x="156.2" y="165">VSYNC_N</text>
<text x="339.7" y="162.4">GP8_NEXT</text>
<text x="132.5" y="177.7">VSYNC_N</text>
<text x="156.2" y="177.7">SCH_VSYNC</text>
<text x="338.5" y="177.7">GP9_ENTER</text>
<text x="354.2" y="224" transform="rotate(-90 354.2 224)">GP6_IR 1</text>
<text x="324.7" y="229.7">GP6_IR</text>
<text x="241.2" y="251.4" transform="rotate(-90 241.2 251.4)">VBUF</text>
</g>
<g font-size="1.3" fill="#a1a1a1">
<text x="252.7" y="107.9">3</text>
<text x="259.7" y="106.9">R12</text>
<text x="242.3" y="109.9">Console</text>
<text x="244.9" y="112.5">J5</text>
<text x="252.7" y="113">1</text>
<text x="252.7" y="110.5">2</text>
<text x="260.4" y="108.9">1k</text>
<text x="260.4" y="111.5">1k</text>
<text x="259.7" y="114">R11</text>
<text x="251.4" y="146">1</text>
<text x="251.4" y="148.6">3</text>
<text x="255.3" y="144.5">J4</text>
<text x="260.3" y="146">2</text>
<text x="260.3" y="148.6">4</text>
<text x="251.4" y="151.1">5</text>
<text x="251.4" y="153.6">7</text>
<text x="260.3" y="151.1">6</text>
<text x="260.3" y="153.6">8</text>
<text x="249.5" y="159.7">Logic analyser</text>
<text x="251.4" y="156.2">9</text>
<text x="259.7" y="156.2">10</text>
</g>
</svg>
